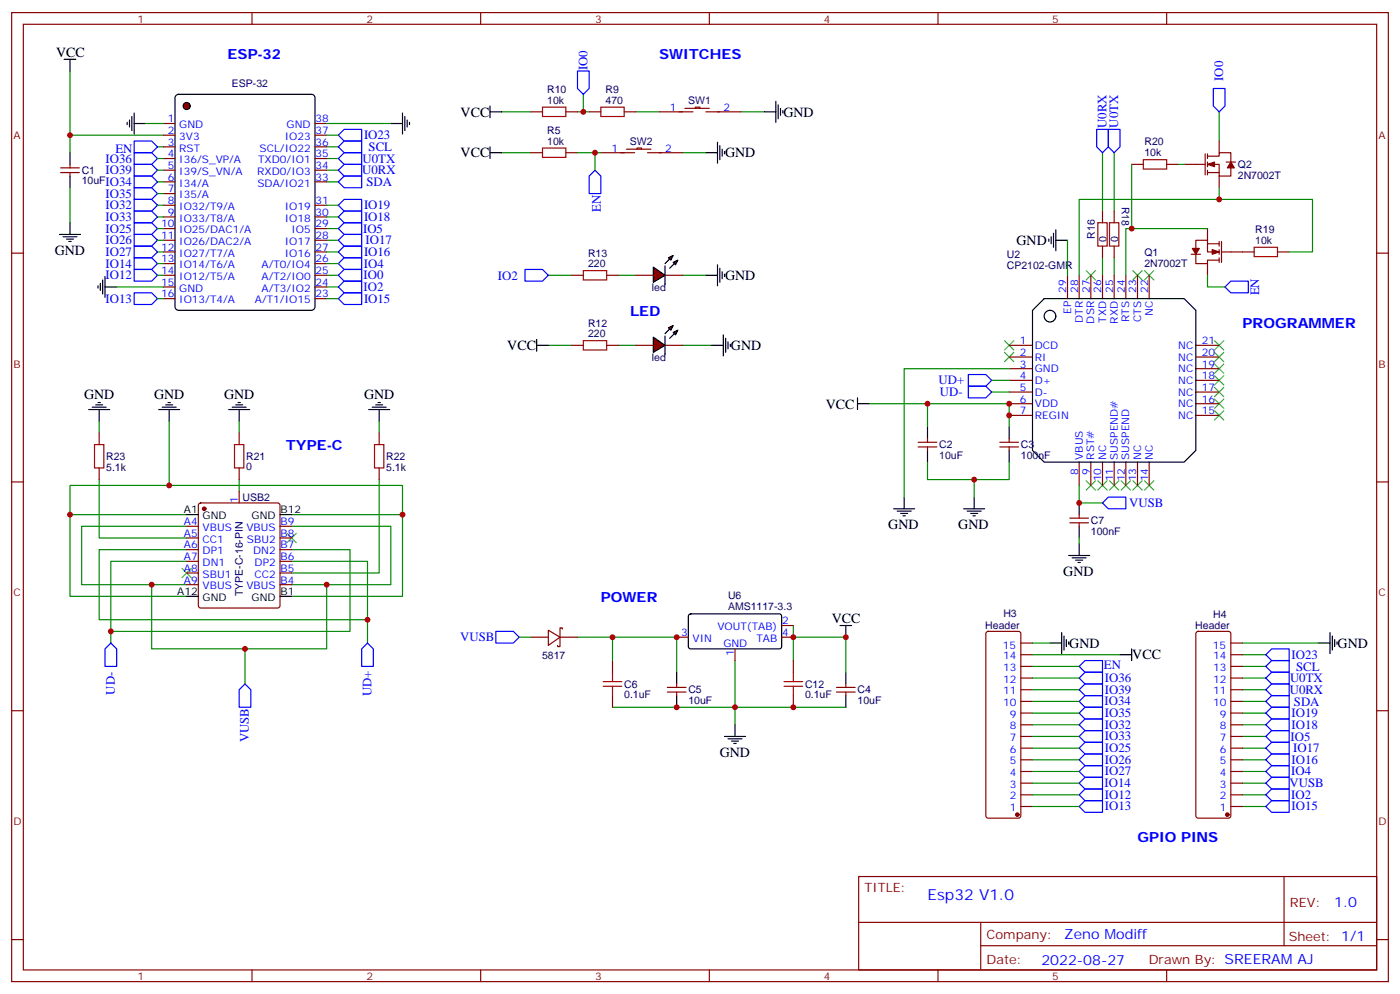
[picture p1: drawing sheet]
<svg xmlns="http://www.w3.org/2000/svg" width="423mm" height="300mm" viewBox="0 0 423 300" stroke-linecap="round" stroke-linejoin="round" font-family="sans-serif">
<g fill="none" stroke="#870000" stroke-width=".35">
<path d="M3.5 3.8h416.3v292.8h-416.3zM7.1 7.3h409.2v285.8h-409.2zM76.2 3.8v3.5M145.3 3.8v3.5M214.5 3.8v3.5M283.6 3.8v3.5M352.8 3.8v3.5M18.3 52.1h5.7M18.3 50.7h5.7M21.2 49.7v1M21.2 52.1v1.1M3.5 76.5h3.6"/>
<path d="M416.3 76.5h3.5M3.5 145.6h3.6M416.3 145.6h3.5M3.5 214.8h3.6M416.3 214.8h3.5M259.6 264.9h156.7v28.2h-156.7zM259.7 278.7h156.4M296.6 278.7v14.1M388.3 264.9v20.9M3.5 283.9h3.6M76.2 293.1v3.5M145.3 293.1v3.5"/>
<path d="M214.5 293.1v3.5M283.6 293.1v3.5M296.6 285.8h119.5M352.8 293.1v3.5M416.3 283.9h3.5"/>
</g>
<g fill="none" stroke="#008700" stroke-width=".35">
<path d="M21.2 21.4v19.5h28.2M21.2 40.9v5.2M21.2 56.7v10.6M47.6 44.4h1.8M98.8 44.4h3.5M98.8 55h3.5M98.8 51.4h3.5M98.8 47.9h3.5M98.8 69.1h3.5M98.8 72.6h3.5M98.8 86.7h3.5M98.8 83.2h3.5"/>
<path d="M165.8 104.4h7.1M187 104.4h5.3M206.4 104.4h8.8"/>
</g>
<g fill="none" stroke="#000" stroke-width=".35">
<path d="M21.2 46.1v3.6M21.2 53.2v3.5M18 70.8h6.3M19 71.5h4.3M20.1 72.2h2.1M20.8 73h.7M21.2 67.3v3.5M162.3 104.4h3.5M162.3 102.6v3.5M215.2 104.4h3.5M218.7 101.2v6.3M219.4 102.2v4.3"/>
<path d="M220.1 103.3v2.1M220.8 104v.7"/>
</g>
<g fill="#870000" stroke="#000" stroke-width=".35">
<path d="M197.6 101.9l3.5 2.5-3.5 2.1z"/>
<path d="M201.1 101.5v5.7z"/>
<path d="M201.1 100.8l1.4-1.4z"/>
<path d="M202.5 102.2l1.4-1.4z"/>
<path d="M202.1 99.1l1.5-.7-.8 1.4z"/>
<path d="M203.6 100.5l1.4-.7-.7 1.4z"/>
</g>
<path d="M172.9 104.4h3.5M183.4 104.4h3.6M192.3 104.4h5.3M201.1 104.4h5.3" fill="none" stroke="#870000" stroke-width=".35"/>
<path d="M176.4 102.9h7v2.9h-7z" fill="none" stroke="#a10000" stroke-width=".35"/>
<path d="M165.8 83.2h7.1M187 83.2h5.3M206.4 83.2h7" fill="none" stroke="#008700" stroke-width=".35"/>
<path d="M158.7 81.4h5.3l1.8 1.8-1.8 1.7h-5.3z" fill="none" stroke="#00f" stroke-width=".35"/>
<path d="M213.4 83.2h3.6M217 80v6.4M217.7 81.1v4.2M218.4 82.1v2.1M219.1 82.8v.7" fill="none" stroke="#000" stroke-width=".35"/>
<g fill="#870000" stroke="#000" stroke-width=".35">
<path d="M197.6 80.7l3.5 2.5-3.5 2.1z"/>
<path d="M201.1 80.4v5.6z"/>
<path d="M201.1 79.7l1.4-1.5z"/>
<path d="M202.5 81.1l1.4-1.4z"/>
<path d="M202.1 77.9l1.5-.7-.8 1.4z"/>
<path d="M203.6 79.3l1.4-.7-.7 1.4z"/>
</g>
<path d="M172.9 83.2h3.5M183.4 83.2h3.6M192.3 83.2h5.3M201.1 83.2h5.3" fill="none" stroke="#870000" stroke-width=".35"/>
<path d="M176.4 81.8h7v2.8h-7z" fill="none" stroke="#a10000" stroke-width=".35"/>
<path d="M104.1 81.4h5.3v3.5h-5.3l-1.8-1.7z" fill="none" stroke="#00f" stroke-width=".35"/>
<path d="M53.2 28.9l.8-.4h40.2l.8 .4 .2 .7v63.1l-.4 .9-.6 .2h-40.2l-.9-.5-.2-.6v-63.1z" fill="none" stroke="#000" stroke-width=".35"/>
<circle cx="56.4" cy="32" r="1.06" fill="#870000" stroke="#000" stroke-width=".35"/>
<g fill="none" stroke="#870000" stroke-width=".35">
<path d="M49.4 37.3h3.5M95.2 37.3h3.6M160.5 33.8h3.5M171.1 33.8h3.5M178.2 33.8h3.5M188.7 33.8h3.6M199.3 33.8h10.2M207.1 32.7h7.4M210.3 32.7v-.3h1.4v.3M213.4 33.8h10.6M49.4 40.9h3.5M49.4 44.4h3.5"/>
<path d="M49.4 47.9h3.5M49.4 51.4h3.5M49.4 55h3.5M49.4 58.5h3.5M95.2 40.9h3.6M95.2 44.4h3.6M95.2 47.9h3.6M95.2 51.4h3.6M95.2 55h3.6M160.5 46.1h3.5M171.1 46.1h3.5M181.7 46.1h10.2"/>
<path d="M189.4 45.1h7.4M192.6 45.1v-.4h1.4v.4M195.8 46.1h10.6M342.2 49.7h3.5M352.8 49.7h3.5M358.1 49.7h6.3M364.4 46.5v6.3M365.1 49.7h3.6v3.5h3.5v-2.5M365.1 47.2h3.6v-1.1h3.5v2.9M365.1 46.5v1.4M365.1 49v1.4M365.1 51.4v1.4"/>
<path d="M365.1 52.1h3.6M368.7 42.6v3.5M368.7 53.2v3.5M370.8 49h2.8M49.4 62h3.5M49.4 65.5h3.5M49.4 69.1h3.5M49.4 72.6h3.5M49.4 76.1h3.5M49.4 79.7h3.5M95.2 62h3.6M95.2 65.5h3.6"/>
<path d="M95.2 69.1h3.6M95.2 72.6h3.6M95.2 76.1h3.6M95.2 79.7h3.6M333.4 63.8v3.5M333.4 74.4v3.5M336.9 63.8v3.5M336.9 74.4v3.5M360.2 76.8h2.8M361.6 75.1v-2.5h3.5v3.5h3.6M361.6 76.8v2.9h3.5v-1.1h3.6M365.1 69.1v3.5"/>
<path d="M365.1 79.7v3.5M365.1 73.7h3.6M368.7 73v1.4M368.7 75.4v1.4M368.7 77.9v1.4M369.4 76.1h9.8M369.4 73v6.3M386.3 76.1h3.5M49.4 83.2h3.5M49.4 86.7h3.5M49.4 90.2h3.5M95.2 83.2h3.6"/>
<path d="M95.2 86.7h3.6M95.2 90.2h3.6M322.8 83.2v7M326.3 83.2v7M329.8 83.2v7M333.4 83.2v7M336.9 83.2v7M340.4 83.2v7M344 83.2v7M347.5 83.2v7M305.2 104.4h7M305.2 107.9h7"/>
<path d="M305.2 111.4h7M305.2 114.9h7M305.2 118.5h7M361.6 104.4h7.1M361.6 107.9h7.1M361.6 111.4h7.1M361.6 114.9h7.1M361.6 118.5h7.1M30 130.8v3.5M72.3 130.8v3.5M114.7 130.8v3.5M277.6 133.6h5.7"/>
<path d="M277.6 135h5.7M280.5 132.6v1M280.5 135v1.1M302.3 133.6h5.7M302.3 135h5.7M305.2 122h7M305.2 125.5h7M305.2 132.6v1M305.2 135v1.1M326.3 139.6v7.1M329.8 139.6v7.1M333.4 139.6v7.1"/>
<path d="M336.9 139.6v7.1M340.4 139.6v7.1M344 139.6v7.1M347.5 139.6v7.1M361.6 122h7.1M361.6 125.5h7.1M30 141.4v3.5M56.4 159h3.6M60.2 152.2l.5-.2h23.3l.5 .2 .2 .5v30.3l-.3 .5-.4 .2h-23.3l-.5-.2-.2-.5v-30.3zM72.3 141.4v3.5M72.3 148.4v3.6M84.7 159h3.5"/>
<path d="M114.7 141.4v3.5M323.5 156.6h5.6M323.5 158h5.6M326.3 155.5v1.1M326.3 158v1M56.4 162.6h3.6M56.4 166.1h3.6M56.4 169.6h3.6M56.4 173.1h3.6M56.4 176.7h3.6M84.7 162.6h3.5M84.7 166.1h3.5"/>
<path d="M84.7 169.6h3.5M84.7 173.1h3.5M84.7 176.7h3.5M160.5 192.5h5.3M165.8 190.4l3.5 2.1-3.5 2.5zM169.3 192.5v2.9h-.7v-.4M169.3 192.5h5.3M170 190.1v-.4h-.7v2.8M185.2 199.6v3.5M204.6 192.5h3.5M222.2 196.1v3.5M236.4 192.5h3.5"/>
<path d="M236.4 189h3.5M239.9 199.6v3.5M298.3 191l.5-.2h9.2l.5 .2 .2 .5v55l-.3 .5-.4 .2h-9.2l-.5-.2-.2-.5v-55zM308.7 197.8h3.5M308.7 194.3h3.5M361.8 191l.5-.2h9.2l.5 .2 .2 .5v55l-.3 .5-.4 .2h-9.2l-.5-.2-.2-.5v-55zM372.2 197.8h3.5M372.2 194.3h3.5M185.2 210.2v3.5M201.8 209.1h5.6M201.8 207.7h5.6M204.6 206.7v1"/>
<path d="M204.6 209.1v1.1M239.9 210.2v3.5M252.9 209.1h5.7M252.9 207.7h5.7M255.8 206.7v1M255.8 209.1v1.1M308.7 219h3.5M308.7 215.5h3.5M308.7 211.9h3.5M308.7 208.4h3.5M308.7 204.9h3.5M308.7 201.4h3.5"/>
<path d="M372.2 219h3.5M372.2 215.5h3.5M372.2 211.9h3.5M372.2 208.4h3.5M372.2 204.9h3.5M372.2 201.4h3.5M308.7 236.6h3.5M308.7 233.1h3.5M308.7 229.6h3.5M308.7 226.1h3.5M308.7 222.5h3.5M372.2 236.6h3.5"/>
<path d="M372.2 233.1h3.5M372.2 229.6h3.5M372.2 226.1h3.5M372.2 222.5h3.5M308.7 243.7h3.5M308.7 240.2h3.5M372.2 243.7h3.5M372.2 240.2h3.5"/>
</g>
<g fill="none" stroke="#00f" stroke-width=".35">
<path d="M174.6 21.4h3.6v5.3l-1.8 1.8-1.8-1.8zM331.6 39.1h3.5v5.3l-1.7 1.7-1.8-1.7zM335.1 39.1h3.6v5.3l-1.8 1.7-1.8-1.7zM366.9 26.7h3.5v5.3l-1.7 1.8-1.8-1.8zM40.6 42.6h5.3l1.7 1.8-1.7 1.7h-5.3zM40.6 46.1h5.3l1.7 1.8-1.7 1.8h-5.3zM40.6 49.7h5.3l1.7 1.7-1.7 1.8h-5.3zM40.6 53.2h5.3l1.7 1.8-1.7 1.7h-5.3zM40.6 56.7h5.3l1.7 1.8-1.7 1.8h-5.3zM102.3 55l1.8-1.8h5.3v3.5h-5.3zM102.3 51.4l1.8-1.7h5.3v3.5h-5.3zM102.3 47.9l1.8-1.8h5.3v3.6h-5.3z"/>
<path d="M102.3 44.4l1.8-1.8h5.3v3.5h-5.3zM102.3 40.9l1.8-1.8h5.3v3.5h-5.3zM179.9 51.4l1.8 1.8v5.3h-3.5v-5.3zM40.6 60.3h5.3l1.7 1.7-1.7 1.8h-5.3zM40.6 63.8h5.3l1.7 1.7-1.7 1.8h-5.3zM40.6 67.3h5.3l1.7 1.8-1.7 1.7h-5.3zM40.6 70.8h5.3l1.7 1.8-1.7 1.8h-5.3zM40.6 74.4h5.3l1.7 1.7-1.7 1.8h-5.3zM40.6 77.9h5.3l1.7 1.8-1.7 1.7h-5.3zM102.3 72.6l1.8-1.8h5.3v3.6h-5.3zM102.3 69.1l1.8-1.8h5.3v3.5h-5.3zM102.3 62l1.8-1.7h5.3v3.5h-5.3z"/>
<path d="M102.3 65.5l1.8-1.7h5.3v3.5h-5.3zM102.3 76.1l1.8-1.7h5.3v3.5h-5.3zM102.3 79.7l1.8-1.8h5.3v3.5h-5.3zM40.6 81.4h5.3l1.7 1.8-1.7 1.7h-5.3zM40.6 88.5h5.3l1.7 1.7-1.7 1.8h-5.3zM102.3 86.7l1.8-1.8h5.3v3.6h-5.3zM102.3 90.2l1.8-1.7h5.3v3.5h-5.3zM372.2 84.9h5.3v3.6h-5.3l-1.8-1.8zM292.8 113.2h5.3l1.8 1.7-1.8 1.8h-5.3zM292.8 116.7h5.3l1.8 1.8-1.8 1.7h-5.3zM333.4 152l1.7-1.8h5.3v3.5h-5.3zM33.5 194.3l1.8 1.8v5.3h-3.6v-5.3z"/>
<path d="M111.1 194.3l1.8 1.8v5.3h-3.5v-5.3zM149.9 190.8h5.3l1.8 1.7-1.8 1.8h-5.3zM384.5 196.1h5.3v3.5h-5.3l-1.7-1.8zM74.1 206.7l1.7 1.7v5.3h-3.5v-5.3zM326.3 201.4l1.8-1.8h5.3v3.5h-5.3zM326.3 204.9l1.8-1.8h5.3v3.6h-5.3zM326.3 208.4l1.8-1.7h5.3v3.5h-5.3zM326.3 211.9l1.8-1.7h5.3v3.5h-5.3zM326.3 215.5l1.8-1.8h5.3v3.5h-5.3zM326.3 219l1.8-1.8h5.3v3.6h-5.3zM382.8 201.4l1.7-1.8h5.3v3.5h-5.3zM382.8 204.9l1.7-1.8h5.3v3.6h-5.3z"/>
<path d="M382.8 208.4l1.7-1.7h5.3v3.5h-5.3zM382.8 211.9l1.7-1.7h5.3v3.5h-5.3zM382.8 215.5l1.7-1.8h5.3v3.5h-5.3zM384.5 217.2h5.3v3.6h-5.3l-1.7-1.8zM326.3 222.5l1.8-1.7h5.3v3.5h-5.3zM326.3 226.1l1.8-1.8h5.3v3.5h-5.3zM326.3 229.6l1.8-1.8h5.3v3.6h-5.3zM326.3 233.1l1.8-1.7h5.3v3.5h-5.3zM326.3 236.6l1.8-1.7h5.3v3.5h-5.3zM382.8 233.1l1.7-1.7h5.3v3.5h-5.3zM382.8 222.5l1.7-1.7h5.3v3.5h-5.3zM382.8 226.1l1.7-1.8h5.3v3.5h-5.3z"/>
<path d="M384.5 227.8h5.3v3.6h-5.3l-1.7-1.8zM384.5 234.9h5.3v3.5h-5.3l-1.7-1.8zM326.3 240.2l1.8-1.8h5.3v3.5h-5.3zM326.3 243.7l1.8-1.8h5.3v3.6h-5.3zM382.8 243.7l1.7-1.8h5.3v3.6h-5.3zM382.8 240.2l1.7-1.8h5.3v3.5h-5.3z"/>
</g>
<g fill="none" stroke="#000" stroke-width=".35">
<path d="M19.4 17.9h3.5M21.2 17.9v3.5M38.5 37v.7M39.2 36.3v2.1M39.9 35.2v4.2M40.6 37.3h3.5M40.6 34.1v6.4M118.2 37.3h3.5M121.7 34.1v6.4M122.4 35.2v4.2M123.1 36.3v2.1M123.8 37v.7"/>
<path d="M148.2 33.8h3.5M148.2 32v3.6M231.1 33.8h3.5M234.6 30.6v6.4M235.3 31.7v4.2M236 32.7v2.2M236.7 33.4v.7M148.2 46.1h3.5M148.2 44.4v3.5M213.4 46.1h3.6M217 43v6.3M217.7 44v4.3"/>
<path d="M218.4 45.1v2.1M219.1 45.8v.7M317.1 72.2v.8M317.9 71.5v2.2M318.6 70.5v4.2M319.3 72.6h3.5M319.3 69.4v6.4M29.6 86.4v.7M30.3 85.7v2.1M31 84.6v4.2M31.7 86.7h3.6M31.7 83.5v6.4"/>
<path d="M315.7 90.2h42.4l3.5 3.6v42.3l-3.5 3.5h-42.4l-3.5-3.5v-42.3zM26.8 123.8h6.4M27.9 123h4.2M28.9 122.3h2.1M29.6 121.6h.7M30 123.8v3.5M48 123.8h6.3M49 123h4.3M50.1 122.3h2.1M50.8 121.6h.7M51.2 123.8v3.5M69.1 123.8h6.4"/>
<path d="M70.2 123h4.2M71.3 122.3h2.1M72 121.6h.7M72.3 123.8v3.5M111.5 123.8h6.3M112.5 123h4.3M113.6 122.3h2.1M114.3 121.6h.7M114.7 123.8v3.5M259.3 122h3.5M259.3 120.2v3.6M280.5 129v3.6"/>
<path d="M280.5 136.1v3.5M305.2 129v3.6M305.2 136.1v3.5M56.4 155.5h3.6M84.7 155.5h3.5M270.2 153.7h6.4M271.3 154.4h4.2M272.3 155.2h2.2M273 155.9h.8M273.4 150.2v3.5M291.4 153.7h6.3M292.5 154.4h4.2"/>
<path d="M293.5 155.2h2.1M294.2 155.9h.7M294.6 150.2v3.5M326.3 152v3.5M326.3 159v3.6M323.1 167.9h6.4M324.2 168.6h4.2M325.3 169.3h2.1M326 170h.7M326.3 164.3v3.6M56.4 180.2h3.6M84.7 180.2h3.5"/>
<path d="M208.4 185.7l.4-.2h27.1l.5 .7-.1 9.4-.6 .5-27.1-.1-.5-.6v-9.2zM254 189h3.5M255.8 189v3.5M317.5 194.3h3.5M321 191.1v6.4M321.7 192.2v4.2M322.4 193.3v2.1M323.1 194v.7M338.7 197.8h3.5M342.2 196.1v3.5M398.6 194.3h3.6M402.2 191.1v6.4"/>
<path d="M402.9 192.2v4.2M403.6 193.3v2.1M404.3 194v.7M204.6 203.1v3.6M204.6 210.2v3.5M222.2 219v3.5M255.8 203.1v3.6M255.8 210.2v3.5M219.1 222.5h6.3M220.1 223.2h4.3M221.2 223.9h2.1M221.9 224.6h.7"/>
<circle cx="317.5" cy="95.5" r="1.76"/>
</g>
<g fill="none" stroke="#008700" stroke-width=".35">
<path d="M44.1 37.3h5.3M98.8 37.3h19.4M151.7 33.8h8.8M174.6 33.8h3.6M176.4 28.5v5.3M192.3 33.8h7M224 33.8h7.1M368.7 33.8v8.8M47.6 47.9h1.8M47.6 51.4h1.8M47.6 55h1.8M47.6 58.5h1.8"/>
<path d="M98.8 40.9h3.5M151.7 46.1h8.8M174.6 46.1h7.1M179.9 46.1v5.3M206.4 46.1h7M333.4 46.1v17.7M336.9 46.1v17.7M342.2 49.7v19.4M356.3 49.7h1.8M368.7 56.7v3.6h-42.4v22.9M47.6 62h1.8M47.6 65.5h1.8"/>
<path d="M47.6 69.1h1.8M47.6 72.6h1.8M47.6 76.1h1.8M47.6 79.7h1.8M98.8 62h3.5M98.8 65.5h3.5M98.8 76.1h3.5M98.8 79.7h3.5M322.8 72.6v10.6M333.4 77.9v5.3M336.9 77.9v5.3M365.1 69.1h-24.7v14.1"/>
<path d="M368.7 60.3h28.2v15.8h-7.1M35.3 86.7h14.1M47.6 83.2h1.8M47.6 90.2h1.8M98.8 90.2h3.5M365.1 83.2v3.5h5.3M299.9 114.9h5.3M299.9 118.5h5.3M305.2 111.4h-31.8v38.8M30 127.3v3.5M51.2 127.3v19.4M72.3 127.3v3.5"/>
<path d="M114.7 127.3v3.5M262.8 122h17.7M280.5 129v-7h24.7v7M280.5 139.6v5.3h24.7v-5.3M21.2 155.5v-8.8h100.5v8.8M30 144.9v17.7h26.4M56.4 159h-31.7v17.7h31.7M56.4 155.5h-35.2v24.7h35.2M72.3 144.9v3.5M88.2 159h30v17.7h-30M88.2 155.5h33.5v24.7h-33.5M114.7 144.9v28.2h-26.5"/>
<path d="M294.6 144.9v5.3M326.3 146.7v5.3h7.1M45.9 176.7v19.4h52.9v-19.4M56.4 166.1h-26.4v21.2h81.1v-17.7h-22.9M88.2 166.1h17.6v24.7h-72.3v-21.2h22.9M326.3 162.6v1.7M33.5 190.8v3.5M74.1 196.1v10.6M111.1 187.3v7M157 192.5h3.5M174.6 192.5h10.6M185.2 199.6v-7.1h19.4v10.6"/>
<path d="M222.2 199.6v19.4M239.9 189v3.5h15.9v10.6M239.9 192.5v7.1M312.2 197.8h26.5M312.2 194.3h5.3M375.7 197.8h7.1M375.7 194.3h22.9M185.2 213.7h70.6M312.2 219h14.1M312.2 215.5h14.1M312.2 211.9h14.1M312.2 208.4h14.1"/>
<path d="M312.2 204.9h14.1M312.2 201.4h14.1M375.7 219h7.1M375.7 215.5h7.1M375.7 211.9h7.1M375.7 208.4h7.1M375.7 204.9h7.1M375.7 201.4h7.1M312.2 236.6h14.1M312.2 233.1h14.1M312.2 229.6h14.1M312.2 226.1h14.1"/>
<path d="M312.2 222.5h14.1M375.7 236.6h7.1M375.7 233.1h7.1M375.7 229.6h7.1M375.7 226.1h7.1M375.7 222.5h7.1M312.2 243.7h14.1M312.2 240.2h14.1M375.7 243.7h7.1M375.7 240.2h7.1"/>
</g>
<g fill="none" stroke="#a10000" stroke-width=".35">
<path d="M164 32.4h7.1v2.8h-7.1zM181.7 32.4h7v2.8h-7zM164 44.7h7.1v2.9h-7.1zM345.7 48.3h7.1v2.8h-7.1zM332 67.3h2.8v7.1h-2.8zM335.5 67.3h2.8v7.1h-2.8zM379.2 74.7h7.1v2.8h-7.1zM28.6 134.3h2.8v7.1h-2.8zM70.9 134.3h2.8v7.1h-2.8zM113.2 134.3h2.9v7.1h-2.9zM182.4 207.4h5.6M182.4 206h5.6"/>
<path d="M185.2 203.1v2.9M185.2 207.4v2.8M237.1 207.4h5.6M237.1 206h5.6M239.9 203.1v2.9M239.9 207.4v2.8"/>
</g>
<g fill="none" stroke="#3c3" stroke-width=".35">
<path d="M328.4 81.8l2.9 2.8M331.3 81.8l-2.9 2.8M342.5 81.8l2.9 2.8M345.4 81.8l-2.9 2.8M346.1 81.8l2.8 2.8M348.9 81.8l-2.8 2.8M303.7 102.9l2.9 2.9M303.7 106.5l2.9 2.8M306.6 106.5l-2.9 2.8M306.6 102.9l-2.9 2.9M367.2 117.1l2.9 2.8M367.2 113.5l2.9 2.8"/>
<path d="M367.2 110l2.9 2.8M367.2 106.5l2.9 2.8M367.2 102.9l2.9 2.9M370.1 117.1l-2.9 2.8M370.1 113.5l-2.9 2.8M370.1 110l-2.9 2.8M370.1 106.5l-2.9 2.8M370.1 102.9l-2.9 2.9M367.2 124.1l2.9 2.8M367.2 120.6l2.9 2.8M370.1 124.1l-2.9 2.8M370.1 120.6l-2.9 2.8"/>
<path d="M328.4 145.3l2.9 2.8M331.3 145.3l-2.9 2.8M332 145.3l2.8 2.8M334.8 145.3l-2.8 2.8M335.5 145.3l2.8 2.8M338.3 145.3l-2.8 2.8M339 145.3l2.8 2.8M341.8 145.3l-2.8 2.8M342.5 145.3l2.9 2.8M345.4 145.3l-2.9 2.8M346.1 145.3l2.8 2.8M348.9 145.3l-2.8 2.8"/>
<path d="M55 171.7l2.9 2.9M57.9 171.7l-2.9 2.9M86.8 161.1l2.8 2.9M89.6 161.1l-2.8 2.9"/>
</g>
<g fill="#870000" stroke="#870000" stroke-width=".35">
<path d="M372.2 49l1 1.7h-2.1z"/>
<path d="M365.1 49.7l2.1-.7v1.4z"/>
<path d="M360.5 75.1h2.2l-1.1 1.7z"/>
<path d="M366.5 75.4l2.2 .7-2.2 .7z"/>
<circle cx="61.7" cy="153.7" r=".53"/>
<circle cx="307.6" cy="246.2" r=".53"/>
<circle cx="371.1" cy="246.2" r=".53"/>
</g>
<g fill="#c00">
<circle cx="21.2" cy="40.9" r=".88"/>
<circle cx="176.4" cy="33.8" r=".88"/>
<circle cx="280.5" cy="122" r=".88"/>
<circle cx="305.2" cy="125.5" r=".88"/>
<circle cx="305.2" cy="122" r=".88"/>
<circle cx="342.2" cy="69.1" r=".88"/>
<circle cx="368.7" cy="60.3" r=".88"/>
<circle cx="294.6" cy="144.9" r=".88"/>
<circle cx="326.3" cy="152" r=".88"/>
<circle cx="51.2" cy="146.7" r=".88"/>
<circle cx="21.2" cy="155.5" r=".88"/>
<circle cx="121.7" cy="155.5" r=".88"/>
<circle cx="45.9" cy="176.7" r=".88"/>
<circle cx="98.8" cy="176.7" r=".88"/>
<circle cx="33.5" cy="190.8" r=".88"/>
<circle cx="111.1" cy="187.3" r=".88"/>
<circle cx="74.1" cy="196.1" r=".88"/>
<circle cx="185.2" cy="192.5" r=".88"/>
<circle cx="222.3" cy="213.7" r=".88"/>
<circle cx="204.6" cy="213.7" r=".88"/>
<circle cx="239.9" cy="213.7" r=".88"/>
<circle cx="204.6" cy="192.5" r=".88"/>
<circle cx="255.8" cy="192.5" r=".88"/>
<circle cx="239.9" cy="192.5" r=".88"/>
<circle cx="179.9" cy="46.1" r=".88"/>
</g>
<text font-size="4.6" fill="#00f" x="280.5" y="271.9">Esp32 V1.0</text>
<g font-size="4.2">
<text x="16.9" y="17.2">VCC</text>
<text x="139.3" y="35.2">VCC</text>
<text x="236.9" y="35.2">GND</text>
<text x="139.3" y="47.6">VCC</text>
<text x="219.3" y="47.6">GND</text>
<text x="16.5" y="76.9">GND</text>
<text x="307.4" y="74.1">GND</text>
<text x="219.3" y="84.6">GND</text>
<text x="153.4" y="105.8">VCC</text>
<text x="221" y="105.8">GND</text>
<text x="25.4" y="120.6">GND</text>
<text x="46.6" y="120.6">GND</text>
<text x="67.7" y="120.6">GND</text>
<text x="110.1" y="120.6">GND</text>
<text x="249.7" y="123.4">VCC</text>
<text x="268.6" y="160">GND</text>
<text x="289.8" y="160">GND</text>
<text x="321.5" y="174.1">GND</text>
<text x="251.5" y="188.3">VCC</text>
<text x="323.3" y="195.7">GND</text>
<text x="404.5" y="195.7">GND</text>
<text x="342.4" y="199.2">VCC</text>
<text x="217.6" y="228.6">GND</text>
</g>
<g font-size="4.2" fill="#00f">
<text x="68.8" y="17.9">ESP-32</text>
<text x="199.3" y="17.9">SWITCHES</text>
<text x="190.5" y="95.5">LED</text>
<text x="375.7" y="99.1">PROGRAMMER</text>
<text x="86.4" y="136.1">TYPE-C</text>
<text x="181.7" y="182">POWER</text>
<text x="344" y="254.3">GPIO PINS</text>
<text x="403.4" y="274.1">1.0</text>
<text x="321.8" y="283.7">Zeno Modiff</text>
<text x="314.9" y="291.5">2022-08-27</text>
</g>
<g font-size="3.9" fill="#00f">
<text x="177.7" y="21.3" transform="rotate(-90 177.7 21.3)">IO0</text>
<text x="369.9" y="24.4" transform="rotate(-90 369.9 24.4)">IO0</text>
<text x="334.6" y="38.6" transform="rotate(-90 334.6 38.6)">U0RX</text>
<text x="338.2" y="38.5" transform="rotate(-90 338.2 38.5)">U0TX</text>
<text x="34.9" y="46.1">EN</text>
<text x="110.1" y="42.1">IO23</text>
<text x="111.5" y="45.6">SCL</text>
<text x="31.9" y="49.2">IO36</text>
<text x="31.9" y="52.7">IO39</text>
<text x="109.5" y="52.7">U0RX</text>
<text x="109.6" y="49.2">U0TX</text>
<text x="31.9" y="56.2">IO34</text>
<text x="31.9" y="59.8">IO35</text>
<text x="110.8" y="56.2">SDA</text>
<text x="31.9" y="63.3">IO32</text>
<text x="110.1" y="63.2">IO19</text>
<text x="181.7" y="64" transform="rotate(-90 181.7 64)">EN</text>
<text x="31.9" y="66.8">IO33</text>
<text x="31.9" y="70.3">IO25</text>
<text x="109.8" y="70.3">IO5</text>
<text x="110.1" y="66.7">IO18</text>
<text x="31.9" y="73.9">IO26</text>
<text x="31.9" y="77.4">IO27</text>
<text x="110.1" y="77.3">IO16</text>
<text x="110.6" y="73.9">IO17</text>
<text x="31.9" y="80.9">IO14</text>
<text x="110" y="80.9">IO4</text>
<text x="31.9" y="84.5">IO12</text>
<text x="109.9" y="84.4">IO0</text>
<text x="110" y="87.9">IO2</text>
<text x="150.6" y="84.5">IO2</text>
<text x="380.8" y="89.3" transform="rotate(-90 380.8 89.3)">EN</text>
<text x="31.9" y="91.5">IO13</text>
<text x="110.1" y="91.4">IO15</text>
<text x="283.8" y="116.2">UD+</text>
<text x="284.2" y="119.7">UD-</text>
<text x="341.5" y="153.3">VUSB</text>
<text x="139.2" y="193.7">VUSB</text>
<text x="333.8" y="202.1">EN</text>
<text x="390.5" y="199">IO23</text>
<text x="391.9" y="202.6">SCL</text>
<text x="34.7" y="209.9" transform="rotate(-90 34.7 209.9)">UD-</text>
<text x="334.1" y="206.1">IO36</text>
<text x="334.1" y="209.6">IO39</text>
<text x="390" y="209.7">U0RX</text>
<text x="390.1" y="206.1">U0TX</text>
<text x="112.3" y="210.4" transform="rotate(-90 112.3 210.4)">UD+</text>
<text x="334" y="213.1">IO34</text>
<text x="391.3" y="213.2">SDA</text>
<text x="334.1" y="216.7">IO35</text>
<text x="334.1" y="220.2">IO32</text>
<text x="390.5" y="220.2">IO18</text>
<text x="390.5" y="216.7">IO19</text>
<text x="75.2" y="224.3" transform="rotate(-90 75.2 224.3)">VUSB</text>
<text x="334.1" y="223.7">IO33</text>
<text x="334.1" y="227.3">IO25</text>
<text x="390.3" y="223.8">IO5</text>
<text x="391" y="227.3">IO17</text>
<text x="334.1" y="230.8">IO26</text>
<text x="390.5" y="230.8">IO16</text>
<text x="334" y="237.8">IO14</text>
<text x="334.1" y="234.3">IO27</text>
<text x="390" y="237.9">VUSB</text>
<text x="390.5" y="234.3">IO4</text>
<text x="334.1" y="241.4">IO12</text>
<text x="334.1" y="244.9">IO13</text>
<text x="390.4" y="241.4">IO2</text>
<text x="390.5" y="244.9">IO15</text>
</g>
<g font-size="3.9" fill="#800">
<text x="261.4" y="269.5">TITLE:</text>
<text x="390" y="274.1">REV:</text>
<text x="298.3" y="283.7">Company:</text>
<text x="389.7" y="284.3">Sheet: 1/1</text>
<text x="298.3" y="291.3">Date:</text>
<text x="347.4" y="291.4">Drawn By: SREERAM AJ</text>
</g>
<g font-size="3.2" fill="#800">
<text x="41.6" y="6.8">1</text>
<text x="110.8" y="6.8">2</text>
<text x="179.9" y="6.8">3</text>
<text x="249.1" y="6.8">4</text>
<text x="318.2" y="6.8">5</text>
<text x="4.1" y="41.9">A</text>
<text x="416.8" y="41.9">A</text>
<text x="4.1" y="111.1">B</text>
<text x="416.8" y="111.1">B</text>
<text x="4.1" y="180.2">C</text>
<text x="416.8" y="180.2">C</text>
<text x="4.1" y="249.3">D</text>
<text x="416.8" y="249.3">D</text>
<text x="41.6" y="296.1">1</text>
<text x="110.8" y="296.1">2</text>
<text x="179.9" y="296.1">3</text>
<text x="249.1" y="296.1">4</text>
<text x="318.2" y="296.1">5</text>
</g>
<g font-size="3.2" fill="#000080">
<text x="70.1" y="26.3">ESP-32</text>
<text x="165.5" y="28.2">R10</text>
<text x="183.1" y="28.2">R9</text>
<text x="165.5" y="31.3">10k</text>
<text x="183.1" y="31.3">470</text>
<text x="208.1" y="31.3">SW1</text>
<text x="165.5" y="40.6">R5</text>
<text x="165.5" y="43.7">10k</text>
<text x="190.5" y="43.7">SW2</text>
<text x="346.1" y="47.2">10k</text>
<text x="346.1" y="43.9">R20</text>
<text x="24.7" y="52.5">C1</text>
<text x="374.3" y="50.8">Q2</text>
<text x="24.7" y="55.7">10uF</text>
<text x="374.3" y="54.1">2N7002T</text>
<text x="339.3" y="62.5" transform="rotate(90 339.3 62.5)">R18</text>
<text x="379.6" y="70.3">R19</text>
<text x="177.8" y="77.5">R13</text>
<text x="331" y="72.1" transform="rotate(-90 331 72.1)">R16</text>
<text x="334.5" y="73" transform="rotate(-90 334.5 73)">0</text>
<text x="338.1" y="73" transform="rotate(-90 338.1 73)">0</text>
<text x="346" y="77.2">Q1</text>
<text x="379.6" y="73.7">10k</text>
<text x="177.8" y="80.7">220</text>
<text x="304.4" y="81.4">CP2102-GMR</text>
<text x="304.4" y="78.1">U2</text>
<text x="346" y="80.6">2N7002T</text>
<text x="197.1" y="87.9">led</text>
<text x="177.8" y="101.9">220</text>
<text x="177.8" y="98.7">R12</text>
<text x="197.1" y="109">led</text>
<text x="284" y="135.4">C2</text>
<text x="308.7" y="135.4">C3</text>
<text x="32.1" y="142.2">5.1k</text>
<text x="32.1" y="139">R23</text>
<text x="74.4" y="142.1">0</text>
<text x="74.4" y="139">R21</text>
<text x="116.8" y="142.2">5.1k</text>
<text x="116.8" y="139">R22</text>
<text x="284" y="138.8">10uF</text>
<text x="308.7" y="138.8">100nF</text>
<text x="73.3" y="151.3">USB2</text>
<text x="329.8" y="161.7">100nF</text>
<text x="329.8" y="158.4">C7</text>
<text x="73.5" y="180.2" transform="rotate(-90 73.5 180.2)">TYPE-C-16-PIN</text>
<text x="220.1" y="184.3">AMS1117-3.3</text>
<text x="220.1" y="181.1">U6</text>
<text x="297.9" y="190.2">Header</text>
<text x="303.4" y="186.5">H3</text>
<text x="361.4" y="190.2">Header</text>
<text x="366.9" y="186.8">H4</text>
<text x="163.9" y="199">5817</text>
<text x="188.7" y="207.8">C6</text>
<text x="208.1" y="209.5">C5</text>
<text x="243.4" y="207.8">C12</text>
<text x="259.3" y="209.5">C4</text>
<text x="188.7" y="210.9">0.1uF</text>
<text x="208.1" y="212.7">10uF</text>
<text x="243.4" y="210.9">0.1uF</text>
<text x="259.3" y="212.7">10uF</text>
</g>
<g font-size="3.2" fill="#00f">
<text x="202.6" y="33.4">1</text>
<text x="218.7" y="33.4">2</text>
<text x="50.7" y="37">1</text>
<text x="50.7" y="40.5">2</text>
<text x="54.2" y="38.7">GND</text>
<text x="86.7" y="38.7">GND</text>
<text x="95.4" y="40.5">37</text>
<text x="95.4" y="37">38</text>
<text x="50.7" y="44">3</text>
<text x="50.7" y="47.6">4</text>
<text x="54.2" y="42.3">3V3</text>
<text x="54.2" y="45.8">RST</text>
<text x="78.5" y="45.8">SCL/IO22</text>
<text x="86.1" y="42.3">IO23</text>
<text x="95.4" y="47.6">35</text>
<text x="95.4" y="44">36</text>
<text x="185" y="45.8">1</text>
<text x="201.1" y="45.8">2</text>
<text x="50.7" y="51.1">5</text>
<text x="54.2" y="49.3">I36/S_VP/A</text>
<text x="54.2" y="52.8">I39/S_VN/A</text>
<text x="77.8" y="52.8">RXD0/IO3</text>
<text x="78.1" y="49.3">TXD0/IO1</text>
<text x="95.4" y="51.1">34</text>
<text x="50.7" y="54.6">6</text>
<text x="50.7" y="58.1">7</text>
<text x="54.2" y="56.4">I34/A</text>
<text x="54.2" y="59.9">I35/A</text>
<text x="77.9" y="56.4">SDA/IO21</text>
<text x="95.4" y="54.6">33</text>
<text x="50.7" y="61.7">8</text>
<text x="50.7" y="65.2">9</text>
<text x="54.2" y="63.4">IO32/T9/A</text>
<text x="86.1" y="63.4">IO19</text>
<text x="95.4" y="65.2">30</text>
<text x="95.4" y="61.7">31</text>
<text x="48.7" y="68.7">10</text>
<text x="54.2" y="67">IO33/T8/A</text>
<text x="54.2" y="70.5">IO25/DAC1/A</text>
<text x="86.1" y="67">IO18</text>
<text x="88.1" y="70.5">IO5</text>
<text x="95.4" y="68.7">29</text>
<text x="48.7" y="72.2">11</text>
<text x="48.7" y="75.8">12</text>
<text x="54.2" y="74">IO26/DAC2/A</text>
<text x="54.2" y="77.5">IO27/T7/A</text>
<text x="86.1" y="77.5">IO16</text>
<text x="86.1" y="74">IO17</text>
<text x="95.4" y="75.8">27</text>
<text x="95.4" y="72.2">28</text>
<text x="48.7" y="79.3">13</text>
<text x="48.7" y="82.8">14</text>
<text x="54.2" y="81.1">IO14/T6/A</text>
<text x="79.1" y="81.1">A/T0/IO4</text>
<text x="95.4" y="82.8">25</text>
<text x="95.4" y="79.3">26</text>
<text x="48.7" y="86.4">15</text>
<text x="48.7" y="89.9">16</text>
<text x="54.2" y="84.6">IO12/T5/A</text>
<text x="54.2" y="88.1">GND</text>
<text x="79.1" y="88.1">A/T3/IO2</text>
<text x="79.1" y="84.6">A/T2/IO0</text>
<text x="95.4" y="89.9">23</text>
<text x="95.4" y="86.4">24</text>
<text x="322.4" y="88.5" transform="rotate(-90 322.4 88.5)">29</text>
<text x="326" y="88.5" transform="rotate(-90 326 88.5)">28</text>
<text x="329.5" y="88.5" transform="rotate(-90 329.5 88.5)">27</text>
<text x="333" y="88.5" transform="rotate(-90 333 88.5)">26</text>
<text x="336.5" y="88.5" transform="rotate(-90 336.5 88.5)">25</text>
<text x="340.1" y="88.5" transform="rotate(-90 340.1 88.5)">24</text>
<text x="343.6" y="88.5" transform="rotate(-90 343.6 88.5)">23</text>
<text x="347.1" y="88.5" transform="rotate(-90 347.1 88.5)">22</text>
<text x="54.2" y="91.7">IO13/T4/A</text>
<text x="77.1" y="91.7">A/T1/IO15</text>
<text x="323.8" y="94.9" transform="rotate(-90 323.8 94.9)">EP</text>
<text x="348.5" y="95.5" transform="rotate(-90 348.5 95.5)">NC</text>
<text x="327.4" y="97.6" transform="rotate(-90 327.4 97.6)">DTR</text>
<text x="330.9" y="97.8" transform="rotate(-90 330.9 97.8)">DSR</text>
<text x="334.4" y="97.5" transform="rotate(-90 334.4 97.5)">TXD</text>
<text x="338" y="97.8" transform="rotate(-90 338 97.8)">RXD</text>
<text x="341.5" y="97.3" transform="rotate(-90 341.5 97.3)">RTS</text>
<text x="345" y="97.3" transform="rotate(-90 345 97.3)">CTS</text>
<text x="308.4" y="104">1</text>
<text x="308.4" y="107.5">2</text>
<text x="312.9" y="105.4">DCD</text>
<text x="356.3" y="105.4">NC</text>
<text x="363.4" y="107.5">20</text>
<text x="363.4" y="104">21</text>
<text x="308.4" y="111.1">3</text>
<text x="312.9" y="108.9">RI</text>
<text x="312.9" y="112.5">GND</text>
<text x="356.3" y="112.5">NC</text>
<text x="356.3" y="108.9">NC</text>
<text x="363.4" y="111.1">19</text>
<text x="308.4" y="114.6">4</text>
<text x="308.4" y="118.1">5</text>
<text x="312.9" y="116">D+</text>
<text x="312.9" y="119.5">D-</text>
<text x="356.3" y="119.5">NC</text>
<text x="356.3" y="116">NC</text>
<text x="363.4" y="118.1">17</text>
<text x="363.4" y="114.6">18</text>
<text x="308.4" y="121.6">6</text>
<text x="308.4" y="125.2">7</text>
<text x="312.9" y="123">VDD</text>
<text x="356.3" y="123">NC</text>
<text x="363.4" y="125.2">15</text>
<text x="363.4" y="121.6">16</text>
<text x="312.9" y="126.6">REGIN</text>
<text x="356.3" y="126.6">NC</text>
<text x="326" y="143.4" transform="rotate(-90 326 143.4)">8</text>
<text x="327.4" y="138.9" transform="rotate(-90 327.4 138.9)">VBUS</text>
<text x="329.5" y="143.4" transform="rotate(-90 329.5 143.4)">9</text>
<text x="330.9" y="138.9" transform="rotate(-90 330.9 138.9)">RST#</text>
<text x="334.4" y="138.9" transform="rotate(-90 334.4 138.9)">NC</text>
<text x="338" y="138.9" transform="rotate(-90 338 138.9)">SUSPEND#</text>
<text x="341.5" y="138.9" transform="rotate(-90 341.5 138.9)">SUSPEND</text>
<text x="345" y="138.9" transform="rotate(-90 345 138.9)">NC</text>
<text x="348.5" y="138.9" transform="rotate(-90 348.5 138.9)">NC</text>
<text x="333" y="145.4" transform="rotate(-90 333 145.4)">10</text>
<text x="336.5" y="145.4" transform="rotate(-90 336.5 145.4)">11</text>
<text x="340.1" y="145.4" transform="rotate(-90 340.1 145.4)">12</text>
<text x="343.6" y="145.4" transform="rotate(-90 343.6 145.4)">13</text>
<text x="347.1" y="145.4" transform="rotate(-90 347.1 145.4)">14</text>
<text x="72" y="152" transform="rotate(-90 72 152)">1</text>
<text x="55.6" y="158.7">A4</text>
<text x="61.3" y="160.4">VBUS</text>
<text x="74.5" y="160.4">VBUS</text>
<text x="84.8" y="158.7">B9</text>
<text x="55.6" y="162.2">A5</text>
<text x="55.6" y="165.7">A6</text>
<text x="61.3" y="164">CC1</text>
<text x="61.3" y="167.5">DP1</text>
<text x="74.7" y="164">SBU2</text>
<text x="76.5" y="167.5">DN2</text>
<text x="84.8" y="165.7">B7</text>
<text x="84.8" y="162.2">B8</text>
<text x="55.6" y="169.3">A7</text>
<text x="55.6" y="172.8">A8</text>
<text x="61.3" y="171">DN1</text>
<text x="77" y="171">DP2</text>
<text x="84.8" y="172.8">B5</text>
<text x="84.8" y="169.3">B6</text>
<text x="55.6" y="176.3">A9</text>
<text x="61.3" y="174.6">SBU1</text>
<text x="61.3" y="178.1">VBUS</text>
<text x="74.5" y="178.1">VBUS</text>
<text x="76.9" y="174.6">CC2</text>
<text x="84.8" y="176.3">B4</text>
<text x="216.9" y="190.4">VOUT(TAB)</text>
<text x="236.5" y="188.7">2</text>
<text x="205.9" y="192.2">3</text>
<text x="209.4" y="194">VIN</text>
<text x="218.7" y="195.4">GND</text>
<text x="228.8" y="194">TAB</text>
<text x="236.5" y="192.2">4</text>
<text x="303.2" y="196.1">15</text>
<text x="366.7" y="196.1">15</text>
<text x="221.9" y="198.3" transform="rotate(-90 221.9 198.3)">1</text>
<text x="303.3" y="202.8">13</text>
<text x="303.3" y="199.2">14</text>
<text x="366.8" y="202.8">13</text>
<text x="366.8" y="199.2">14</text>
<text x="303.3" y="209.8">11</text>
<text x="303.3" y="206.3">12</text>
<text x="366.8" y="209.8">11</text>
<text x="366.8" y="206.3">12</text>
<text x="303.3" y="213.4">10</text>
<text x="366.8" y="213.4">10</text>
<text x="305.4" y="220.4">8</text>
<text x="305.4" y="216.9">9</text>
<text x="368.9" y="220.4">8</text>
<text x="368.9" y="216.9">9</text>
<text x="305.4" y="227.5">6</text>
<text x="305.4" y="223.9">7</text>
<text x="368.9" y="227.5">6</text>
<text x="368.9" y="223.9">7</text>
<text x="305.4" y="231">5</text>
<text x="368.9" y="231">5</text>
<text x="305.4" y="238.1">3</text>
<text x="305.4" y="234.5">4</text>
<text x="368.9" y="238.1">3</text>
<text x="368.9" y="234.5">4</text>
<text x="305.4" y="245.1">1</text>
<text x="305.4" y="241.6">2</text>
<text x="368.9" y="245.1">1</text>
<text x="368.9" y="241.6">2</text>
</g>
<g font-size="3.2">
<text x="55.6" y="155.2">A1</text>
<text x="84.8" y="155.2">B12</text>
<text x="61.3" y="156.9">GND</text>
<text x="76.1" y="156.9">GND</text>
<text x="53.6" y="179.8">A12</text>
<text x="84.8" y="179.8">B1</text>
<text x="61.3" y="181.6">GND</text>
<text x="76.1" y="181.6">GND</text>
</g>
</svg>
